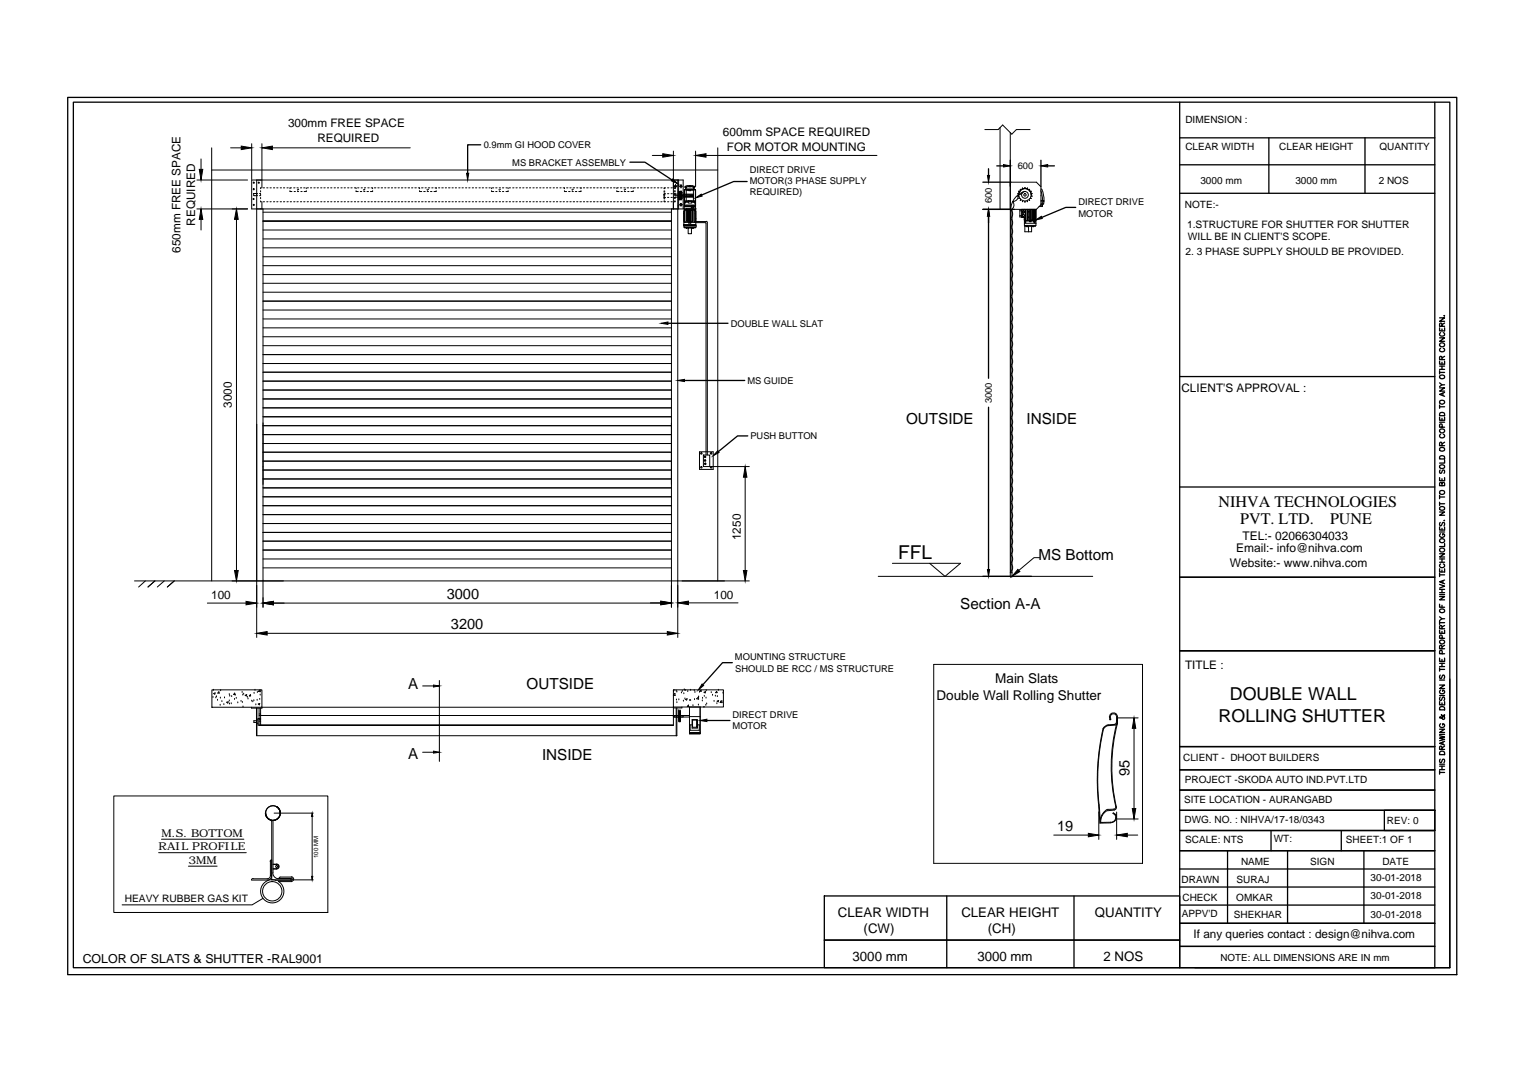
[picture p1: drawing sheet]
<svg xmlns="http://www.w3.org/2000/svg" width="297mm" height="210mm" viewBox="0 0 297 210" stroke-linecap="round" stroke-linejoin="round" font-family="sans-serif">
<!-- layer: 0 -->
<g fill="none" stroke="#000" stroke-width=".19">
<path d="M38.3 35.1h9.9M39.1 30.9v2.1M41.2 28.8v84.3M41.2 33.1h98.5M44.9 28.8h2.1M49 28v6.9M49 35.1h84v5.6h-84zM49.4 37.7h.6v.4h-.6zM50 35.1v89M50 38.1h.1M50 37.7h.1M50.5 38.1h.2"/>
<path d="M50.5 37.7h.2M50.7 37.1v.3M50.7 37.8v.3M50.7 38.4v.3M50.7 39.1v.2h.2M50.9 36.6h-.2v.1M51 28v7M51 35.1v1.5M51 39.3v1.4M51.2 36.6h.3M51.2 39.3h.3M51.9 36.6h.3"/>
<path d="M51.9 39.3h.3M52.5 36.6h.3M52.5 39.3h.3M53 28.8h26.9M53.2 36.6h.3M53.2 39.3h.3M53.9 36.6h.2M53.9 39.3h.2M54.5 36.6h.3M54.5 39.3h.3M55.2 36.6h.2M55.2 39.3h.2"/>
<path d="M55.9 36.6h.2M55.9 39.3h.2M56.4 37.1v.2h.4M56.4 36.6v.1M56.5 36.6h.2M56.5 39.3h.2M57.2 36.6h.2M57.2 39.3h.2M57.2 37.3h.3M57.8 36.6h.3M57.8 39.3h.3M57.9 36.9l.1 .1"/>
<path d="M57.9 37.3h.2M58.1 36.8v.1M58.5 36.6h.2M58.5 39.3h.2M58.6 37.3h.2M59.1 36.6h.3M59.1 39.3h.3M59.6 37.1v.2h-.4M59.6 36.6v.1M59.8 36.6h.2M59.8 39.3h.2M60.4 36.6h.3"/>
<path d="M60.4 39.3h.3M61.1 36.6h.3M61.1 39.3h.3M61.7 36.6h.3M61.7 39.3h.3M62.4 36.6h.3M62.4 39.3h.3M63 36.6h.3M63 39.3h.3M63.7 36.6h.3M63.7 39.3h.3M64.4 36.6h.2"/>
<path d="M64.4 39.3h.2M65 36.6h.3M65 39.3h.3M65.7 36.6h.2M65.7 39.3h.2M66.4 36.6h.2M66.4 39.3h.2M67 36.6h.2M67 39.3h.2M67.7 36.6h.2M67.7 39.3h.2M68.3 36.6h.3"/>
<path d="M68.3 39.3h.3M69 36.6h.2M69 39.3h.2M69.3 37.1v.2h.4M69.3 36.6v.1M69.6 36.6h.3M69.6 39.3h.3M70.1 37.3h.3M70.3 36.6h.2M70.3 39.3h.2M70.8 36.9l.1 .1M70.8 37.3h.2"/>
<path d="M70.9 36.8l.1 .1M70.9 36.6h.3M70.9 39.3h.3M71.4 37.3h.3M71.6 36.6h.3M71.6 39.3h.3M72.2 36.6h.3v.1M72.2 39.3h.3M72.5 37.1v.2h-.4M72.9 36.6h.3M72.9 39.3h.3M73.5 36.6h.3"/>
<path d="M73.5 39.3h.3M74.2 36.6h.3M74.2 39.3h.3M74.9 36.6h.2M74.9 39.3h.2M75.5 36.6h.3M75.5 39.3h.3M76.2 36.6h.2M76.2 39.3h.2M76.8 36.6h.3M76.8 39.3h.3M77.5 36.6h.2"/>
<path d="M77.5 39.3h.2M78.1 36.6h.3M78.1 39.3h.3M78.8 36.6h.3M78.8 39.3h.3M79.4 36.6h.3M79.4 39.3h.3M80.1 36.6h.3M80.1 39.3h.3M80.7 36.6h.3M80.7 39.3h.3M81.4 36.6h.3v.1"/>
<path d="M81.4 39.3h.3M81.7 37.1v.2h.4M82.1 36.6h.3M82.1 39.3h.3M82.5 37.3h.3M82.7 36.6h.3M82.7 39.3h.3M83.1 36.9l.1 .1M83.2 37.3h.2M83.3 36.8l.1 .1M83.4 36.6h.3M83.4 39.3h.3"/>
<path d="M83.8 37.3h.3M84 36.6h.3M84 39.3h.3M84.7 36.6h.3M84.7 39.3h.3M84.9 37.1v.2h-.4M84.9 36.6v.1M85.4 36.6h.2M85.4 39.3h.2M86 36.6h.3M86 39.3h.3M86.7 36.6h.2"/>
<path d="M86.7 39.3h.2M87.3 36.6h.3M87.3 39.3h.3M88 36.6h.2M88 39.3h.2M88.6 36.6h.3M88.6 39.3h.3M89.3 36.6h.2M89.3 39.3h.2M89.9 36.6h.3M89.9 39.3h.3M90.6 36.6h.3"/>
<path d="M90.6 39.3h.3M91.2 36.6h.3M91.2 39.3h.3M91.9 36.6h.3M91.9 39.3h.3M92.6 36.6h.2M92.6 39.3h.2M93.2 36.6h.3M93.2 39.3h.3M93.9 36.6h.2M93.9 39.3h.2M94.5 36.6h.3"/>
<path d="M94.5 39.3h.3M95.2 36.6h.2M95.2 39.3h.2M95.7 37.1v.2h.4M95.7 36.6v.1M95.9 36.6h.2M95.9 39.3h.2M96.5 36.6h.2M96.5 37.3h.2M96.5 39.3h.2M97.1 36.9l.1 .1M97.2 36.6h.2"/>
<path d="M97.2 37.3h.2M97.2 39.3h.2M97.3 36.8l.1 .1M97.8 36.6h.3M97.8 37.3h.3M97.8 39.3h.3M98.5 36.6h.2M98.5 39.3h.2M98.9 37.1v.2h-.4M98.9 36.6v.1M99.1 36.6h.3M99.1 39.3h.3"/>
<path d="M99.8 36.6h.2M99.8 39.3h.2M100.4 36.6h.3M100.4 39.3h.3M101.1 36.6h.3M101.1 39.3h.3M101.7 36.6h.3M101.7 39.3h.3M102.4 36.6h.3M102.4 39.3h.3M103.1 36.6h.2M103.1 39.3h.2"/>
<path d="M103.7 36.6h.3M103.7 39.3h.3M104.4 36.6h.2M104.4 39.3h.2M105 36.6h.3M105 39.3h.3M105.7 36.6h.2M105.7 39.3h.2M106.4 36.6h.2M106.4 39.3h.2M107 36.6h.2M107 39.3h.2"/>
<path d="M107.7 36.6h.2M107.7 39.3h.2M108.3 36.6h.3M108.3 39.3h.3M109 36.6h.2M109 39.3h.2M109.6 36.6h.3v.1M109.6 39.3h.3M109.9 37.1v.2h.4M110.3 36.6h.2M110.3 39.3h.2M110.7 37.3h.3"/>
<path d="M110.9 36.6h.3M110.9 39.3h.3M111.4 36.9v.1M111.4 37.3h.2M111.5 36.8l.1 .1M111.6 36.6h.3M111.6 39.3h.3M112 37.3h.3M112.2 36.6h.3M112.2 39.3h.3M112.9 36.6h.3M112.9 39.3h.3"/>
<path d="M113.1 37.1v.2h-.4M113.1 36.6v.1M113.6 36.6h.2M113.6 39.3h.2M114.2 36.6h.3M114.2 39.3h.3M114.9 36.6h.2M114.9 39.3h.2M115.5 36.6h.3M115.5 39.3h.3M116.2 36.6h.2M116.2 39.3h.2"/>
<path d="M116.8 36.6h.3M116.8 39.3h.3M117.5 36.6h.2M117.5 39.3h.2M118.1 36.6h.3M118.1 39.3h.3M118.8 36.6h.3M118.8 39.3h.3M119.4 36.6h.3M119.4 39.3h.3M120.1 36.6v.1M120.1 37.1v.2h.4"/>
<path d="M120.1 36.6h.3M120.1 39.3h.3M120.7 36.6h.3M120.7 39.3h.3M120.9 37.3h.2M121.4 36.6h.3M121.4 39.3h.3M121.5 36.9l.1 .1M121.5 37.3h.3M121.7 36.8l.1 .1M122.1 36.6h.3M122.1 39.3h.3"/>
<path d="M122.2 37.3h.2M122.7 36.6h.3M122.7 39.3h.3M123.2 36.6v.1M123.2 37.1v.2h-.4M123.4 36.6h.3M123.4 39.3h.3M124.1 36.6h.2M124.1 39.3h.2M124.7 36.6h.3M124.7 39.3h.3M125.4 36.6h.2"/>
<path d="M125.4 39.3h.2M126 36.6h.3M126 39.3h.3M126.7 36.6h.2M126.7 39.3h.2M127 30.3h2M127.3 36.6h.3M127.3 39.3h.3M128 36.6h.2M128 39.3h.2M128.6 36.6h.3M128.6 39.3h.3"/>
<path d="M129.3 36.6v.1M129.3 37.2v.2M129.3 38.5v.2M129.3 39.1v.2M129.3 36.6h.3M129.3 39.3h.3M129.4 37.8h-.1l.1 .9M129.4 36.6v.1M129.4 37.2v.2M129.4 39.1v.2M129.4 38.4h.2M129.6 37.7h-.2v.4"/>
<path d="M129.9 36.6h.3M129.9 39.3h.3M129.9 37.7h.3M129.9 38.4h.3M130.6 36.6h.3M130.6 39.3h.3M130.6 37.7h.3M130.6 38.4h.3M131.1 29.4v9.8M131.1 39.3v1.4M131.2 36.7v-.1h.2v.1M131.2 39.1v.2h.2v-.2"/>
<path d="M131.2 36.3h.6M131.2 37.7h.2v.4M131.2 37.1v.3M131.2 37.8v.3M131.4 37.1v.3M131.4 37.8h3.6v.6h-3.6v.3M131.4 38.4h-.2v.3M131.4 38.1h.6M131.5 35.9v.8M131.9 35.1v89M132 36.1h.1M132.1 35.1v5.6"/>
<path d="M132.3 36.3h.5M132.3 37.5h.5M132.3 38.7h.6M132.3 39.9h.6M132.6 35.9v.3M132.6 36.2v.1M132.6 36.4v.2M132.6 37.1v.7M132.6 38.4v.2M132.6 38.7h.1M132.6 38.8v.2M132.6 39.6v.6"/>
<path d="M133.2 37.9h1.8v.4h-1.8M133.2 37.8v.5M133.2 36.9v3.2h2.2v-3.1M133.2 39.6v.3h2.2v-.3M133.2 36.9h2.2M133.3 37l-.1 2.2h2.1M133.3 39.5l-.1 .1M133.3 37h.8h-.5v2.2h1.4v-2.2h-.6h.4v-.2h-1.1v.2h.4v.1M133.3 39.2h.1M133.3 39.5h.1M133.3 39.2l.2 .1-.2 .2M133.4 36.3l1.4-.1 .3 .1v.2l-.3-.1h-1.1l-.3 .1z"/>
<path d="M133.4 36.3l-.1 .2h.2M133.4 36.5v.3h1.7v-.3v.3M133.5 39.4h.5M133.6 39.2h1.4M133.6 36.5v.3M133.7 36.4l-.3 .1M134 39.1h.7v.4h-.7zM134 36.2l.2 .1zM134.1 37.1h.3M134.2 36.2h.2v.2h-.2zM134.3 38.1h.6zM134.4 36.2l.2 .1z"/>
<path d="M134.4 37v.1M134.7 39.4h.4M134.8 36.4l.3 .1M135 36.5v.3M135 38h-2.2v.2h2.2M135.1 36.3l.1 .2h-.1M135.2 39.2l-.1 .1 .1 .2M135.2 39.2h.1M135.2 39.5h.1M135.3 37l.1 2.2M135.3 39.5v.1M135.3 36.9h.1"/>
<path d="M135.4 29.4v7M137.4 30.3h33.3M139.7 28.8v84.3M191.7 25.2h2.6l.9-.9 1.7 1.8 .9-.9h2.7M194.7 24.8v16h7l.9-.9v-3.5l-.9-.9h-5M196.7 25.8v86.5h.3v-71.5M198.1 37.7l.2 .3-.2 .2M198.2 38.2l.2 .1-.1 .3 .3 .1v.3l.3-.1 .1 .3M198.2 37.9a1.07 1.07 0 0 1-1.1 1.3 1.08 1.08 0 0 1-.4 1.7h.1M198.3 37.2v.1M198.6 39h.1M198.6 36.9v.3l-.3 .1 .1 .3-.2 .1"/>
<path d="M199 36.6l-.1 .3h-.3M199 36.6l.3 .2 .2-.3 .2 .3 .3-.2M199.1 39.3l.2-.2 .2 .2M199.1 36.6l-.1 .1M199.2 37.4a1.08 1.08 0 0 1-1 .5M199.5 39.3h.1M199.5 37.3a3.8 3.8 0 0 0-2.8 3.5v70.7M200 39.3l-.3-.2-.2 .2M200 36.7l.1 .2h.3M200.4 39l-.3-.1-.1 .3M200.4 36.9h.1M200.4 36.9v.3l.3 .1"/>
<path d="M200.4 39h.1M200.7 37.3h.1M200.7 38.6l-.3 .1v.3M200.7 37.3l-.1 .3 .3 .1M200.8 38a1.25 1.25 0 0 0-1.3-1.3 1.25 1.25 0 0 0-1.2 1.3M200.9 37.7h.1M200.9 38.2h.1M200.9 38.2l-.3 .1 .1 .3M200.9 37.7l-.2 .3 .2 .2M202.5 40h.4v.2h-.7M202.6 37.1l.2 .8 .1 1.1M202.6 36.8h.2l.3 .9 .1 1.4"/>
<path d="M202.6 39h.6v.3h-.6M202.6 39.7h.6M202.9 39.8v.2M202.9 39.3l-.1 .4M203 39.7l-.4 .1M203.2 39.3l-.1 .4M38.3 40.7h9.9M39.1 42.7v2.1M46 42.7v68.4M51.2 40.7v77.5M51.2 41.3h79.5M51.2 58.6h79.5"/>
<path d="M51.2 43.1h79.5M51.2 56.9h79.5M51.2 55.2h79.5M51.2 53.5h79.5M51.2 51.7h79.5M51.2 50h79.5M51.2 48.3h79.5M51.2 46.5h79.5M51.2 44.8h79.5M130.7 40.7v77.5M132 40.1h.1M133.1 43.3h2.3v.5h-2.3h2.4v.4h-2.4z"/>
<path d="M133.2 40.6v.3h2.2v-.3M133.2 43.3h2.2M133.2 40.6h2.2M133.2 44.2h2.2v.2h-2.2zM133.2 40.3v.3M133.2 40.8l.4 .1zM133.2 40.8l.1 .1zM133.3 41.1v2M133.3 41l-.1 .1v2l.1 .1M133.3 40.9v2.4l-.2-.2v-2l.2-.2M133.5 40.8l.1 .1zM133.6 44.4l.2 .1z"/>
<path d="M133.6 40.6h1.4v.3h-1.4zM133.6 40.9h1.3v2.2h-1.3zM133.8 40.9v2.2zM134 44.4h.6v1.1h-.6zM134 40.9l.1 2.2zM134.1 43.3h.4v.1h-.4zM134.1 43.3v.1zM134.2 40.9h.1v2.2h-.1zM134.4 40.9l.1 2.2zM134.4 43.3l.1 .1zM134.5 40.3h-1.3v-.2h2.2v.2h-.3M134.5 40.1l.6 .1z"/>
<path d="M134.5 40.1l.1 .1zM134.5 40.2h.6v.2h-.6zM134.6 40.2h.4zM134.6 40.2v.2M134.6 40.5h.4M134.7 40.9l.1 2.2zM134.8 44.4l.2 .1zM135 40.1l.1 .1zM135 40.8l.4 .1zM135 40.8l.1 .1zM135 40.2v.2M135.2 41.1v2"/>
<path d="M135.2 41l.2 .1v2l-.2 .1M135.2 40.9v2.4l.3-.2v-2l-.3-.2M135.3 40.8l.1 .1zM135.4 40.3v.3M135.4 43.3h1.9l.1 .2v45.1M135.4 43.1h2.1M137.5 43.1l.1 .1M137.7 43.3v45.3M196.7 47.6a1.08 1.08 0 0 1 0 1.7 1.08 1.08 0 0 1 0 1.6 1.08 1.08 0 0 1 0 1.7 1.08 1.08 0 0 1 0 1.7 1.08 1.08 0 0 1 0 1.7 1.08 1.08 0 0 1 0 1.7 1.08 1.08 0 0 1 0 1.7M196.7 59.4a1.08 1.08 0 0 1 0 1.7 1.08 1.08 0 0 1 0 1.7 1.08 1.08 0 0 1 0 1.7M196.7 40.8a1.08 1.08 0 0 1 0 1.7 1.08 1.08 0 0 1 0 1.7 1.08 1.08 0 0 1 0 1.7 1.08 1.08 0 0 1 0 1.7M198.5 42h.4"/>
<path d="M198.5 41.1h.4M198.9 40.9h-.4v1.3h.4M198.9 40.8v1.5h.7M199 40.8v1.5M199.2 41.5v.3M199.2 40.8v.2M199.2 42.2v.1M199.4 43.5h2.2M199.4 43h2.2M199.4 43h.3v.2h-.3zM199.4 42.3v.5l.2 .1M199.4 42.9v.1"/>
<path d="M199.5 43.9v1.2h1.3v-1M199.5 42.3l.1 .5M199.6 43.2l.1 .1zM199.6 43.3l.1 .1zM199.6 40.8v2.2l-.2-.2v-.5M199.8 44.1l.2 .1zM199.9 44.1h.1M199.9 40.8v2.2M200 40.8v2.2M200.1 40.8v2.2M200.2 44.1v1M200.3 40.8v.4"/>
<path d="M200.3 41.3v1M200.3 42.4v.6M200.4 43h.3v.2h-.3zM200.5 40.8v2.2M200.7 40.8v2.2M200.9 43h.1M200.9 40.8v2M201 43h.1M201 40.8v2M201 44.1l.2 .1zM201.1 40.8v2.2M201.2 43h.3v.2h-.3z"/>
<path d="M201.2 40.8v2.2M201.3 43.2l.2 .1zM201.3 43.3l.1 .1zM201.3 40.8v2.2M201.4 40.9v1.9M201.4 40.8l.2 .1v1.9l-.2 .1M201.5 43.9v.2h-2M201.6 40.8v3.1h-2.2v-.9M201.6 40.9l-.2-.1v2.2l.2-.2M51.2 67.3h79.5M51.2 65.6h79.5M51.2 63.8h79.5"/>
<path d="M51.2 62.1h79.5M51.2 60.4h79.5M51.2 79.4h79.5M51.2 77.7h79.5M51.2 75.9h79.5M51.2 74.2h79.5M51.2 72.5h79.5M51.2 70.8h79.5M51.2 69h79.5M196.7 64.5a1.08 1.08 0 0 1 0 1.6 1.08 1.08 0 0 1 0 1.7 1.08 1.08 0 0 1 0 1.7 1.08 1.08 0 0 1 0 1.7 1.08 1.08 0 0 1 0 1.7 1.04 1.04 0 0 1 0 1.7 1.08 1.08 0 0 1 0 1.7 1.08 1.08 0 0 1 0 1.7 1.08 1.08 0 0 1 0 1.6 1.08 1.08 0 0 1 0 1.7 1.08 1.08 0 0 1 0 1.7M51.2 98.5h79.5M51.2 96.7h79.5"/>
<path d="M51.2 95h79.5M51.2 93.3h79.5M51.2 91.5h79.5M51.2 89.8h79.5M51.2 88.1h79.5M51.2 86.4h79.5M51.2 84.6h79.5M51.2 82.9h79.5M51.2 81.2h79.5M136.2 88h2.6v3.4h-2.6zM136.9 88.6h1.2v2.2h-1.2zM138.4 90.8h7.5"/>
<path d="M145 92.9v18.2M196.7 82.7a1.08 1.08 0 0 1 0 1.6 1.08 1.08 0 0 1 0 1.7 1.08 1.08 0 0 1 0 1.7 1.08 1.08 0 0 1 0 1.7 1.08 1.08 0 0 1 0 1.7 1.04 1.04 0 0 1 0 1.7 1.08 1.08 0 0 1 0 1.7 1.08 1.08 0 0 1 0 1.7 1.08 1.08 0 0 1 0 1.7 1.08 1.08 0 0 1 0 1.6 1.08 1.08 0 0 1 0 1.7 1.08 1.08 0 0 1 0 1.7M26.2 113.1h119.7M28.3 113.1l-1.3 1.2M30.2 113.1l-1.4 1.2M32 113.1l-1.4 1.2M33.9 113.1l-1.3 1.2M40.4 117.4h7.5M51.2 110.6h79.5M51.2 108.8h79.5M51.2 107.1h79.5M51.2 105.4h79.5"/>
<path d="M51.2 103.7h79.5M51.2 101.9h79.5M51.2 100.2h79.5M53.2 117.4h75.4M126.6 117.4h2M134 117.4h9.7M171 112.2h41.7M173.7 109.7h13.3l-3 2.5-3.1-2.5M196.7 111.5h.3M196.7 102.9a1.08 1.08 0 0 1 0 1.7 1.08 1.08 0 0 1 0 1.7 1.08 1.08 0 0 1 0 1.7 1.08 1.08 0 0 1 0 1.7 1.08 1.08 0 0 1 0 1.7M202.4 108.6h-1.1l-3 2.5M41.2 134.3h9.8v3.4h-9.8z"/>
<path d="M41.5 135.8h.1M41.5 134.4h.1M41.6 135l.3-.1-.1 .3zM42 135.9h.1M42.1 135.7h.1M42.3 136.4h.1M42.6 134.7l.1 .3h-.3zM42.9 137.3h.1M42.9 135.9h.1M42.9 134.5h.1M43.2 136.6h.1M43.6 137.2h.1"/>
<path d="M43.7 135.9h.1M44.1 136.7h.3l-.1 .2zM44.6 136.5h.1M44.6 135.3h.1M44.7 137.1h.1M44.7 135.6h.1M45 137h.1M45.1 135.6h.1M45.6 136.2h.1M45.7 135v.3l-.2-.1zM45.8 135.4h.1M46 136h.1"/>
<path d="M46.3 136.9h.1M46.9 136.6h.1M47.1 134.8h.1M47.2 136.8h.1M47.3 135.3h.1M47.3 137.7h.1M47.4 135.2h.1M47.7 135.4l.3-.1-.1 .2zM48.1 135.8h.1M48.3 136.1h.1M48.7 135.3l.1 .2h-.3zM49 137.7v.2h2v-.2h80.1"/>
<path d="M49 136.5h.1M49.2 136.7h.1M49.4 136.4h.1M49.5 135h.1M49.6 134.4h.1M49.8 137.2h.1M49.9 137.9v5.4M50.1 136.4h.1M50.1 134.8h.1M50.3 137.1l.3-.1-.1 .2zM50.4 139h.3M50.4 139.3h80.7"/>
<path d="M50.6 136.2h.1M50.6 134.3l-.3 .3 .4 .1M50.6 135.3h.1M50.6 134.3l.1 .4M50.7 137.9v3.4M50.7 139.9h-.5v1.3h.2M52 123.3h77.9M82.3 133.6h2.1M85.5 132.5v15.8M131.1 134.3h9.7v3.4h-9.7zM131.1 137.7v3.6h-80.7v-3.4M131.1 135.3l.3-.3v.4h-.3"/>
<path d="M131.1 134.4l.1-.1-.1 .3M131.1 134.6h.1M131.6 134.6h.1M131.6 137.8v5.5M131.7 136.3h.1M131.8 134.7h.1M131.8 136.8h.1M131.8 137.8v5.5h-81.8v-5.4M132.1 139.6h-1v-.3h1v1.2h.3v-1.2h.6v.3h-.6M132.1 138.4h.1M132.1 136.3h.1M132.1 139.9h.3"/>
<path d="M132.1 138.4v1.2M132.1 138.4h.3M132.1 138.6h.3M132.1 138.8h.3M132.1 138.9h.3M132.1 139.1h.3M132.1 139.2h.3M132.1 139.4h.3M132.1 139.6h.3M132.1 139.7h.3M132.1 138.7h.3M132.1 139.3h.3"/>
<path d="M132.1 139.5h.3M132.1 139.8h.3M132.4 138.4h.1M132.4 138.4v1.2M132.6 134.9h.1M132.7 137.7v.1h-1.6M132.8 134.6h.1M133 136.5h.1M133.1 135.1h.1M133.2 134.3h.1M133.2 134.3h.2M133.3 136.1h.1"/>
<path d="M133.4 136.2l.3-.1v.2zM133.9 134.7h.1M134 137.3v.3l-.2-.1zM134.2 139.3h-3v.3h3M134.2 137.7h2.1M134.3 136.4h.1M134.4 134.4h.1M134.4 136.4h.1M134.9 137.4h.1M135.1 134.5h.1M135.2 136.2h.1M135.3 134.8h.1"/>
<path d="M135.6 136.1l.3-.4 .1 .4zM135.9 137.3h.1M136 135.7h.1M136.2 134.8h.1M136.2 134.6l.3-.2v.2zM136.7 136.5h.1M136.8 136h.1M137 137.7h.1M137 134.8l.3-.1v.2zM137.1 135.6h.1M137.4 137.3h.1M137.4 135.9h.1"/>
<path d="M137.5 134.5h.1M137.6 137.1h.1M138.4 134.9h.1M138.7 135.4h.1M139 136.6h.1M139.2 135.6h.1M139.5 134.6l.1 .3h-.3zM139.5 137h.1M139.6 136.5l.3-.1-.1 .3zM139.6 135.6h.1M139.8 134.4h.1M140.2 136.8l.3-.4 .1 .4z"/>
<path d="M140.3 136.7h.1M140.7 135h.1M181.8 129.4h40.6v38.7h-40.6zM216 139.8v.3M216.2 139.8v.3M217.4 139.6a.61 .61 0 0 0-.7-.6 .61 .61 0 0 0-.6 .7M217.4 139.7l-.1 1.1M217.5 139.7a.78 .78 0 0 0-.8-.9 .78 .78 0 0 0-.7 1M217.5 139.7v1.2M217.6 139.8h3.9M22.2 155h41.6v22.7h-41.6zM49.9 140.3h-.5v.4h.5"/>
<path d="M49.9 140.2h.3M49.9 140.8h.3M50.4 140.4h.3M50.4 140.1h.3M50.6 141.3h.1M50.7 141.1h80.4M51.7 158.3h.1M52.3 159.5a1.42 1.42 0 0 1 .2-2.5 1.42 1.42 0 0 1 2 1.3 1.42 1.42 0 0 0-2.1-1.2 1.42 1.42 0 0 0 0 2.4M52.7 159.7l.2 .2M52.9 159.9v11.4h3.8M53.1 159.8v10.2M53.4 158.3h7.6"/>
<path d="M53.9 157.1a1.45 1.45 0 0 1 0 2.5 1.45 1.45 0 0 1-2.2-1.3 1.42 1.42 0 0 0 2.1 1.2 1.42 1.42 0 0 0 .1-2.4M54.6 158.3h.1M60.8 159v11.6M82.3 146.5h2.1M132.1 140.4h.3M132.1 140.1h.3M132.1 140.3h.3M132.1 140h.3M132.1 140.2h.3M213.8 156.7l.3 3.6 2.1-.1M213.9 158.1v5.3M214 156.7l.2 3.4h2a.95 .95 0 0 0 .9-1.4l-.5-.3 .1-.1 .5 .3"/>
<path d="M214.7 141.8a45.1 45.1 0 0 0-.9 14.8M214.8 141.9a43.8 43.8 0 0 0-.9 14.7M215.6 157.8a2.35 2.35 0 0 0-1.3 2.3M215.7 141.1l-.6 .3-.4 .5M215.7 141.3l-.5 .2-.4 .4M216.2 140l-.1 .2-.1-.1M216.8 157.6h-1.3a3 3 0 0 0-1.3 2M216.9 141.1h-1.2M216.9 157.7l-1.3 .2M217.1 141.2l-1.5 .1M217.2 157a.44 .44 0 0 1-.4 .6M217.2 158.6a1.08 1.08 0 0 1-1.1 1.6"/>
<path d="M217.3 140.8l-.4 .3M217.3 157.1a.44 .44 0 0 1-.4 .6M217.4 158.1v5.3M217.4 140.9a33.8 33.8 0 0 0-.2 16.1M217.4 159.5h4.1M217.5 140.9l-.4 .2M217.5 140.9a34.1 34.1 0 0 0-.2 16.3M220.7 141.8v15.6M30.9 166h17M31.4 163.4h16.1M36.7 168.7h5.6M49.3 171.1h-.2l-.1 .2"/>
<path d="M51.2 174.9l-2.1 1.3h-25.3M52.6 167.7v2.8a.61 .61 0 0 1-.6 .6h-2.8M52.9 167.4l-.2 .1-.1 .3M52.9 170.5a.87 .87 0 0 1-.9 .9h-3M53.1 169.9a1.16 1.16 0 0 0 .8 1.2M53.1 168.3h.8M53.1 169.2h.8M53.6 171.4a2.26 2.26 0 0 0-2.8 2.5 2.26 2.26 0 0 0 3.5 1.5 2.26 2.26 0 0 0-.1-3.8M53.6 171.4h3.1M53.8 168.2a.49 .49 0 0 1 .5 .5 .49 .49 0 0 1-.5 .5M53.8 168.3a.4 .4 0 0 1 .4 .4 .4 .4 0 0 1-.4 .4M54.2 171.7h2.6"/>
<path d="M54.6 170.8l-.3 .2M54.6 170.8h2.2M56.4 171.1l.3 .2M56.7 171l.2 .2-.2 .2M56.7 170.7a.44 .44 0 0 1 .5 .5 .44 .44 0 0 1-.5 .4M56.7 171l-2.8 .1M56.9 171.3h4.1M205.1 162.6h6.8M219.4 162.6h2.1"/>
<circle cx="49.4" cy="38.8" r=".11"/>
<circle cx="49.4" cy="36.9" r=".11"/>
<circle cx="49.4" cy="35.6" r=".11"/>
<circle cx="49.4" cy="39.9" r=".11"/>
<circle cx="50.4" cy="35.6" r=".11"/>
<circle cx="131.5" cy="36.3" r=".19"/>
<circle cx="132.5" cy="39.9" r=".19"/>
<circle cx="132.5" cy="36.3" r=".19"/>
<circle cx="132.5" cy="38.7" r=".19"/>
<circle cx="132.5" cy="37.5" r=".19"/>
<circle cx="133.3" cy="39.3" r=".11"/>
<circle cx="133.3" cy="39.3" r=".06"/>
<circle cx="134.2" cy="37" r=".06"/>
<circle cx="134.2" cy="37" r=".02"/>
<circle cx="134.3" cy="36.3" r=".06"/>
<circle cx="135.2" cy="39.3" r=".11"/>
<circle cx="135.2" cy="39.3" r=".06"/>
<circle cx="199.5" cy="38" r=".66"/>
<circle cx="199.5" cy="38" r=".23"/>
<circle cx="199.2" cy="42" r=".23"/>
<circle cx="199.2" cy="42" r=".19"/>
<circle cx="199.3" cy="41.3" r=".23"/>
<circle cx="199.3" cy="41.3" r=".19"/>
<circle cx="200.3" cy="42.3" r=".06"/>
<circle cx="200.3" cy="41.3" r=".06"/>
<circle cx="200.9" cy="42.9" r=".06"/>
<circle cx="136.5" cy="91" r=".15"/>
<circle cx="136.5" cy="88.3" r=".15"/>
<circle cx="137.2" cy="89" r=".15"/>
<circle cx="137.2" cy="89.7" r=".15"/>
<circle cx="137.3" cy="90.3" r=".15"/>
<circle cx="138.4" cy="88.3" r=".15"/>
<circle cx="138.4" cy="91" r=".15"/>
<circle cx="53" cy="173.5" r="1.88"/>
<circle cx="53.8" cy="168.7" r=".19"/>
</g>
<g fill="#000" stroke="#000" stroke-width=".19">
<path d="M38.8 33h.7l-.4 2.1zM47 28.4l2 .4-2 .3zM51 28.8l2-.4v.7zM90.8 33.7h.4l-.2 1.4zM129 29.9l2.1 .4-2.1 .3zM131 34.8l.9 1-1.2-.6zM135.4 38.5l1.1-.7 .2 .4zM135.4 30.3l2-.4v.7zM192.2 34.2h.4l-.2 1.3zM195.3 32l1.4 .3-1.4 .2zM202.6 32.3l1.3-.3v.5zM39.1 40.7l.4 2h-.7z"/>
<path d="M46 40.7l.4 2h-.8zM192.4 40.8l.2 1.3h-.4zM201.6 42.8l1.1-.7 .2 .4zM128.7 62.9l1.3-.2v.5zM131.9 74.1l1.3-.2v.4zM139.7 87.8l.3 .3-1.2 .6zM145 90.8l.4 2.1h-.7zM45.6 111.1h.8l-.4 2zM47.9 117.1l2.1 .3-2.1 .4zM51.2 117.4l2-.3v.7zM128.6 117.1l2.1 .3-2.1 .3zM128.6 117.1l2.1 .3-2.1 .4z"/>
<path d="M131.9 117.4l2.1-.3v.6zM144.7 111.1h.7l-.4 2zM192.2 110.9h.4l-.2 1.3zM198.1 110.9l.4 .4-1.5 .9zM50 123.3l2-.3v.7zM84.4 133.4l1.1 .2-1.1 .2zM129.9 123l2 .3-2 .4zM136.7 133.2l.3 .3-1.1 .8zM60.8 158.3l.1 .7h-.3zM84.4 146.3l1.1 .2-1.1 .1zM136.3 140.3l1.3-.3v.5zM220.7 139.8l.4 2h-.7z"/>
<path d="M220.4 157.4h.7l-.4 2.1zM60.6 170.6h.3l-.1 .7zM211.9 162.3l2 .3-2 .3zM217.4 162.6l2-.3v.6z"/>
</g>
<!-- layer: WALL -->
<path d="M134.2 137.7v5.2M134.2 139.5h2.1M136.3 137.7v5.2h-2.1h2.1zM134.2 142.8h2.1M134.2 142.7h2.1M134.2 142.6h2.1M134.7 140.1h1v1.7h-1zM134.7 141.1h-.4v1.1h1.8v-1.1h-.4M134.8 140.2h.8v1.4h-.8zM135.7 140.1v1.7" fill="none" stroke="#000" stroke-width=".19"/>
<!-- layer: 0 -->
<g fill="none" stroke="#000" stroke-width=".25">
<path d="M13.2 19h270.4v170.8h-270.4zM14.3 19.9h267.9v168.5h-267.9zM229.6 19.9v168.5h49.7v-168.5M93.6 28.2h-2.6v5.5M122.6 31.6h2.9l5.3 3.5M131.9 38.1h.3M132.1 37.5h.2M132.1 38.7h.1M132.1 37.3h.2v1.6h-.2zM132.1 37.4h.2M132.1 37.6h.2M132.1 38.6h.2"/>
<path d="M132.1 38.8h.2M132.1 37.8h.6M132.1 38.4h.6M132.3 37.7h.4v.7h-.4M132.3 37.5h.2v1.2h-.3M132.3 38.1h.6M145.4 35.3h-2.6l-6.2 2.7M191.3 35.5h5.5M192.4 32.9v1.3M194 32.3h1.3M196.7 31.2v5.1M202.6 31.2v5.1"/>
<path d="M203.9 32.3h1.3M229.6 26.8h49.7M229.6 37.6h49.7M229.6 32.1h49.7M247 26.8v10.8M265.7 26.8v10.8M191.3 40.8h6.2M192.4 42.1v31.6M209.4 40.4h-2l-4.6 1.9M130 62.9h11.7M133.2 74.1h11.8M192.4 79.3v31.6"/>
<path d="M229.6 73.3h49.7M280.2 75.5h1l-1 .7h1M280.2 70.3v.6h1v-.6M280.2 65.8h1l-1 .7h1M280.2 63.8v.6h1v-.6M280.2 61.9h1l-1 .7h1M280.2 72.2v.6M280.2 78.9v.6M280.2 79.2h1M280.2 74.5l.5 .4M280.2 72.5h1M280.2 71.9h1"/>
<path d="M280.2 71.3h1M280.3 78.1a.46 .46 0 0 1 .6-.2 .46 .46 0 0 1 .2 .7 .48 .48 0 0 1-.6 0 .48 .48 0 0 1-.2-.5zM280.3 73.2a.46 .46 0 0 1 .6-.2 .46 .46 0 0 1 .2 .7 .48 .48 0 0 1-.6 0 .48 .48 0 0 1-.2-.5zM280.3 66.8a.48 .48 0 0 1 .7 0 .48 .48 0 0 1 0 .7 .48 .48 0 0 1-.7-.1l-.1-.2zM280.4 67.8a.39 .39 0 0 0-.1 .6 .39 .39 0 0 0 .5 .1 .35 .35 0 0 0 .4-.3 .35 .35 0 0 0-.3-.4M280.4 64.8h-.1a.42 .42 0 0 0 .4 .7 .42 .42 0 0 0 .4-.7h-.2M280.7 70l-.1-.5-.3-.1-.1 .6h1M280.7 63.5l-.1-.5-.3-.1-.1 .6h1M280.7 64.1v.3M280.7 70.5v.4M280.7 71.3v.6M280.9 76.5v.5"/>
<path d="M281.1 61.4v.2zM281.2 76.4l-1 .4 1 .4M281.2 74.9h-.5l-.5 .4M281.2 69.4l-.5 .3M281.2 62.9l-.5 .3M145.6 84.9h-2l-3.8 3M229.6 94.8h49.7M280.2 99.7h1l-1 .6h1M280.2 93v.6h1v-.6M280.2 81.2v.6h1v-.6M280.2 96.4v.7M280.2 97.8v.6"/>
<path d="M280.2 98.1h1M280.2 96.8h1M280.2 82.2h1M280.3 98.8a.46 .46 0 0 1 .6-.2 .46 .46 0 0 1 .2 .7 .48 .48 0 0 1-.6 0 .48 .48 0 0 1-.2-.5zM280.3 95.7a.48 .48 0 0 1 .6-.2 .48 .48 0 0 1 .2 .7 .49 .49 0 0 1-.6 0 .49 .49 0 0 1-.2-.5zM280.3 90.7a.46 .46 0 0 1 .6-.2 .46 .46 0 0 1 .2 .6 .48 .48 0 0 1-.6 .1 .48 .48 0 0 1-.2-.5zM280.3 88.9a.57 .57 0 0 1 .9 .1v.4h-1zM280.3 83.7a.46 .46 0 0 1 .6-.2 .46 .46 0 0 1 .2 .7 .47 .47 0 0 1-.6 .1 .47 .47 0 0 1-.2-.6zM280.3 80.5a.54 .54 0 0 1 .6-.2 .54 .54 0 0 1 .3 .6h-1zM280.3 91.5l-.1 .2 .1 .5 .3-.1 .3-.6h.2l.1 .2-.1 .5M280.3 87.2a.45 .45 0 0 1 .7-.1 .45 .45 0 0 1 .1 .7 .45 .45 0 0 1-.7 0 .45 .45 0 0 1-.1-.6zM280.4 84.5a.43 .43 0 0 0 0 .6 .43 .43 0 0 0 .6 .1 .43 .43 0 0 0 .1-.6l-.2-.1"/>
<path d="M280.7 94.1l.2-.2 .2 .1 .1 .1v.5h-1l.1-.6h.3l.1 .6M280.7 86.8l-.1-.7h-.3l-.1 .7h1M280.7 81.4v.4M280.7 93.2v.4M280.7 83.2v-.6h-.4l-.1 .6h1M281.2 89.6v.6h-1M281.2 86.1l-.5 .3M191.3 112.2h9.5M229.6 112.4h49.7M280.2 117.6v.6h1M280.2 116.2h1l-1 .6h1M280.2 113.8l1 .3-1 .4"/>
<path d="M280.2 110.7v.7h1v-.7M280.2 107.8h1l-1 .7h1M280.2 102.6v.6h1v-.6M280.2 111.6v.7M280.2 115.8h1M280.2 115.4h1M280.2 114.8h1M280.2 111.9h1M280.2 109.5h1M280.2 108.8h1M280.2 103.6h1M280.3 118.7a.46 .46 0 0 1 .6-.1 .46 .46 0 0 1 .2 .6 .48 .48 0 0 1-.6 .1 .48 .48 0 0 1-.2-.6z"/>
<path d="M280.3 106.8a.48 .48 0 0 1 .7 0 .48 .48 0 0 1 0 .7 .48 .48 0 0 1-.7-.1l-.1-.2zM280.3 105a.48 .48 0 0 1 .7-.1 .48 .48 0 0 1 0 .7 .48 .48 0 0 1-.7 0l-.1-.2zM280.3 101.7l-.1 .3 .1 .4 .3-.1 .3-.6h.2l.1 .3-.1 .4M280.4 109.8a.43 .43 0 0 0 0 .6 .43 .43 0 0 0 .6 .1 .43 .43 0 0 0 .1-.6l-.2-.1M280.4 103.9a.43 .43 0 0 0 0 .6 .43 .43 0 0 0 .6 .1 .43 .43 0 0 0 .1-.6l-.3-.1v.3M280.7 102.9v.3M280.7 108.8v.7M280.7 111v.4M280.7 114.8v.6M280.7 117.9v.3M280.9 113.1v.4M281.1 101.3h.1"/>
<path d="M281.2 112.9l-1 .4 1 .4M281.2 105.8v.6h-1M142.6 129h-2l-3.8 4.4M279.3 126.7h-49.7h49.7M280.2 136.6v.6h1v-.6M280.2 133.4h1l-1 .7h1M280.2 128.1v.7h1v-.7M280.2 122.7v.6h1v-.6M280.2 120.9v.7M280.2 130v.7M280.2 135.4h1M280.2 132.4h1"/>
<path d="M280.2 130.3h1M280.2 129.8h1M280.2 129.2h1M280.2 121.2h1M280.2 120.1l.5 .4M280.3 137.7h.8l.1 .5h-1zM280.3 135.7l-.1 .3 .1 .4 .3-.1 .3-.6h.2l.1 .3-.1 .4M280.3 131.4l-.1 .3 .1 .4 .3-.1 .3-.6h.2l.1 .3-.1 .4M280.3 124.7a.45 .45 0 0 1 .7-.1 .45 .45 0 0 1 .1 .7 .45 .45 0 0 1-.7 0 .45 .45 0 0 1-.1-.6zM280.4 134.4a.42 .42 0 0 0 0 .5 .42 .42 0 0 0 .6 .1 .42 .42 0 0 0 .1-.5l-.3-.1v.2M280.6 139.1v.1a.57 .57 0 0 1 .5 .8h-.3l-.2-.4-.4 .1 .4 .1 .5-.4v-.3M280.7 126.3l-.1-.6h-.3l-.1 .6h1"/>
<path d="M280.7 122.4l-.1-.5-.3-.1-.1 .6h1M280.7 122.9v.4M280.7 128.4v.4M280.7 129.2v.6M280.7 136.9v.3M280.7 127.3l-.1-.6h-.3l-.1 .6h1M280.7 124.3v-.6h-.4l-.1 .6h1M281.2 120.5h-.5l-.5 .3M281.2 125.6l-.5 .4M281.2 121.8l-.5 .3M282.2 132.2v56.2h-49.6M137.6 140.3h4.5"/>
<path d="M229.6 145.4h49.7h-49.7M229.6 149.9h49.7M229.6 153.8h49.7M229.6 157.8h49.7M269.5 157.8h9.8v3.9h-9.8zM280.2 143.3l1 .2-1 .2 1 .3-1 .2M280.2 142h1l-1 .6h1M280.2 150.4h1M280.2 150.1v.6M280.2 149.9h1M280.2 149.2h1M280.2 148.8h1"/>
<path d="M280.2 143h1M280.3 147.8l-.1 .3 .1 .4h.3l.3-.7h.2l.1 .3-.1 .4M280.3 146.3h.8l.1 .6h-1zM280.4 140.9a.43 .43 0 0 0 0 .6 .43 .43 0 0 0 .6 .1 .43 .43 0 0 0 .1-.6l-.3-.1v.3M280.7 145.9l-.1-.5-.3-.1-.1 .6h1M280.7 149.2v.7M280.9 144.5v.4M281.2 144.4l-1 .3 1 .4M281.2 145.3l-.5 .3M160.5 174.5h69.1v8.5h-69.1zM184.3 174.5v13.9M209.1 174.5v13.9"/>
<path d="M229.6 165.7h49.7M229.6 176.2h49.7M229.6 172.7h49.7M229.6 169.2h49.7M238.9 165.7v14.1M247.4 161.7v4M250.6 165.7v14.1M261.1 161.7v4M265.5 165.7v14.1M279.3 161.7h-49.7h49.7M279.3 179.8h-49.7h49.7M160.5 183h69.1v5.4h-69.1z"/>
<path d="M229.6 184.3h49.7"/>
</g>
<text font-size="3.7" x="174.9" y="108.9">FFL</text>
<g font-size="3.5">
<text x="239.4" y="136.3">DOUBLE WALL</text>
<text x="237.2" y="140.5">ROLLING SHUTTER</text>
</g>
<g font-size="3.1">
<text x="237.2" y="98.7">NIHVA TECHNOLOGIES</text>
<text x="241.4" y="102">PVT. LTD.</text>
<text x="258.9" y="102">PUNE</text>
</g>
<g font-size="3">
<text x="176.4" y="82.5">OUTSIDE</text>
<text x="199.8" y="82.6">INSIDE</text>
<text x="202.2" y="109.1">MS Bottom</text>
<text x="186.9" y="118.6">Section A-A</text>
<text x="79.4" y="134.2">A</text>
<text x="102.5" y="134.2">OUTSIDE</text>
<text x="79.4" y="147.7">A</text>
<text x="105.5" y="148">INSIDE</text>
</g>
<g font-size="2.8">
<text x="87" y="116.5">3000</text>
<text x="87.8" y="122.4">3200</text>
<text x="219.9" y="151.2" transform="rotate(-90 219.9 151.2)">95</text>
<text x="205.8" y="161.8">19</text>
</g>
<g font-size="2.6">
<text x="182.3" y="136.3">Double Wall Rolling Shutter</text>
<text x="193.7" y="133">Main Slats</text>
<text x="163.1" y="178.5">CLEAR WIDTH</text>
<text x="187.1" y="178.5">CLEAR HEIGHT</text>
<text x="213.1" y="178.5">QUANTITY</text>
<text x="168.1" y="181.7">(CW)</text>
<text x="192.3" y="181.7">(CH)</text>
<text x="166" y="187.1">3000 mm</text>
<text x="190.3" y="187.1">3000 mm</text>
<text x="214.8" y="187.1">2 NOS</text>
</g>
<text font-size="2.4" x="16.1" y="187.6">COLOR OF SLATS &amp; SHUTTER -RAL9001</text>
<g font-size="2.3">
<text x="56.1" y="24.8">300mm FREE SPACE</text>
<text x="61.8" y="27.7">REQUIRED</text>
<text x="140.7" y="26.5">600mm SPACE REQUIRED</text>
<text x="141.5" y="29.4">FOR MOTOR MOUNTING</text>
<text x="38" y="43.9" transform="rotate(-90 38 43.9)">REQUIRED</text>
<text x="35.1" y="49.2" transform="rotate(-90 35.1 49.2)">650mm FREE SPACE</text>
<text x="230" y="76.4">CLIENT'S APPROVAL :</text>
<text x="45.1" y="79.4" transform="rotate(-90 45.1 79.4)">3000</text>
<text x="144.2" y="105.2" transform="rotate(-90 144.2 105.2)">1250</text>
<text x="240.6" y="107.5">Email:- info@nihva.com</text>
<text x="241.9" y="105.2">TEL:- 02066304033</text>
<text x="239.4" y="110.3">Website:- www.nihva.com</text>
<text x="41.1" y="116.5">100</text>
<text x="139" y="116.5">100</text>
<text x="230.7" y="130.2">TITLE :</text>
<text x="232.3" y="182.7">If any queries contact : design@nihva.com</text>
</g>
<g font-size="2.1">
<text x="30.9" y="165.6">RAIL PROFILE</text>
<text x="31.4" y="162.9">M.S. BOTTOM</text>
<text x="36.7" y="168.2">3MM</text>
</g>
<g font-size="2">
<text x="231.1" y="44.4">1.STRUCTURE FOR SHUTTER FOR SHUTTER</text>
<text x="231.2" y="46.8">WILL BE IN CLIENT'S SCOPE.</text>
<text x="230.7" y="49.7">2. 3 PHASE SUPPLY SHOULD BE PROVIDED.</text>
<text x="24.3" y="175.7">HEAVY RUBBER GAS KIT</text>
</g>
<g font-size="1.9">
<text x="230.7" y="23.9">DIMENSION :</text>
<text x="230.7" y="29.2">CLEAR WIDTH</text>
<text x="249" y="29.2">CLEAR HEIGHT</text>
<text x="268.5" y="29.2">QUANTITY</text>
<text x="233.7" y="35.8">3000 mm</text>
<text x="252.2" y="35.8">3000 mm</text>
<text x="268.4" y="35.9">2 NOS</text>
<text x="230.6" y="40.5">NOTE:-</text>
<text x="230.3" y="148.3">CLIENT - DHOOT BUILDERS</text>
<text x="230.6" y="152.4">PROJECT -SKODA AUTO IND.PVT.LTD</text>
<text x="230.5" y="156.3">SITE LOCATION - AURANGABD</text>
<text x="230.6" y="160.2">DWG. NO. : NIHVA/17-18/0343</text>
<text x="270" y="160.4">REV: 0</text>
<text x="230.7" y="164.1">SCALE: NTS</text>
<text x="248" y="164">WT:</text>
<text x="262" y="164.1">SHEET:1 OF 1</text>
<text x="230" y="172">DRAWN</text>
<text x="240.7" y="172">SURAJ</text>
<text x="241.6" y="168.4">NAME</text>
<text x="255" y="168.4">SIGN</text>
<text x="266.8" y="171.6">30-01-2018</text>
<text x="269.1" y="168.4">DATE</text>
<text x="230.1" y="178.6">APPV'D</text>
<text x="230.2" y="175.5">CHECK</text>
<text x="240.2" y="178.7">SHEKHAR</text>
<text x="240.6" y="175.4">OMKAR</text>
<text x="266.8" y="178.7">30-01-2018</text>
<text x="266.8" y="175.1">30-01-2018</text>
<text x="237.6" y="187.1">NOTE: ALL DIMENSIONS ARE IN mm</text>
</g>
<g font-size="1.8">
<text x="94.2" y="28.9">0.9mm GI HOOD COVER</text>
<text x="99.7" y="32.3">MS BRACKET ASSEMBLY</text>
<text x="145.9" y="33.6">DIRECT DRIVE</text>
<text x="145.9" y="35.8">MOTOR(3 PHASE SUPPLY</text>
<text x="198.1" y="32.9">600</text>
<text x="145.9" y="38">REQUIRED)</text>
<text x="193.1" y="39.6" transform="rotate(-90 193.1 39.6)">600</text>
<text x="209.9" y="39.9">DIRECT DRIVE</text>
<text x="209.9" y="42.2">MOTOR</text>
<text x="142.3" y="63.6">DOUBLE WALL SLAT</text>
<text x="145.5" y="74.7">MS GUIDE</text>
<text x="193.1" y="78.5" transform="rotate(-90 193.1 78.5)">3000</text>
<text x="146.1" y="85.6">PUSH BUTTON</text>
<text x="143.1" y="128.6">MOUNTING STRUCTURE</text>
<text x="143.1" y="130.8">SHOULD BE RCC / MS STRUCTURE</text>
<text x="142.6" y="139.8">DIRECT DRIVE</text>
<text x="142.6" y="142">MOTOR</text>
</g>
<text font-size="1.2" x="61.9" y="167" transform="rotate(-90 61.9 167)">100 MM</text>
</svg>
